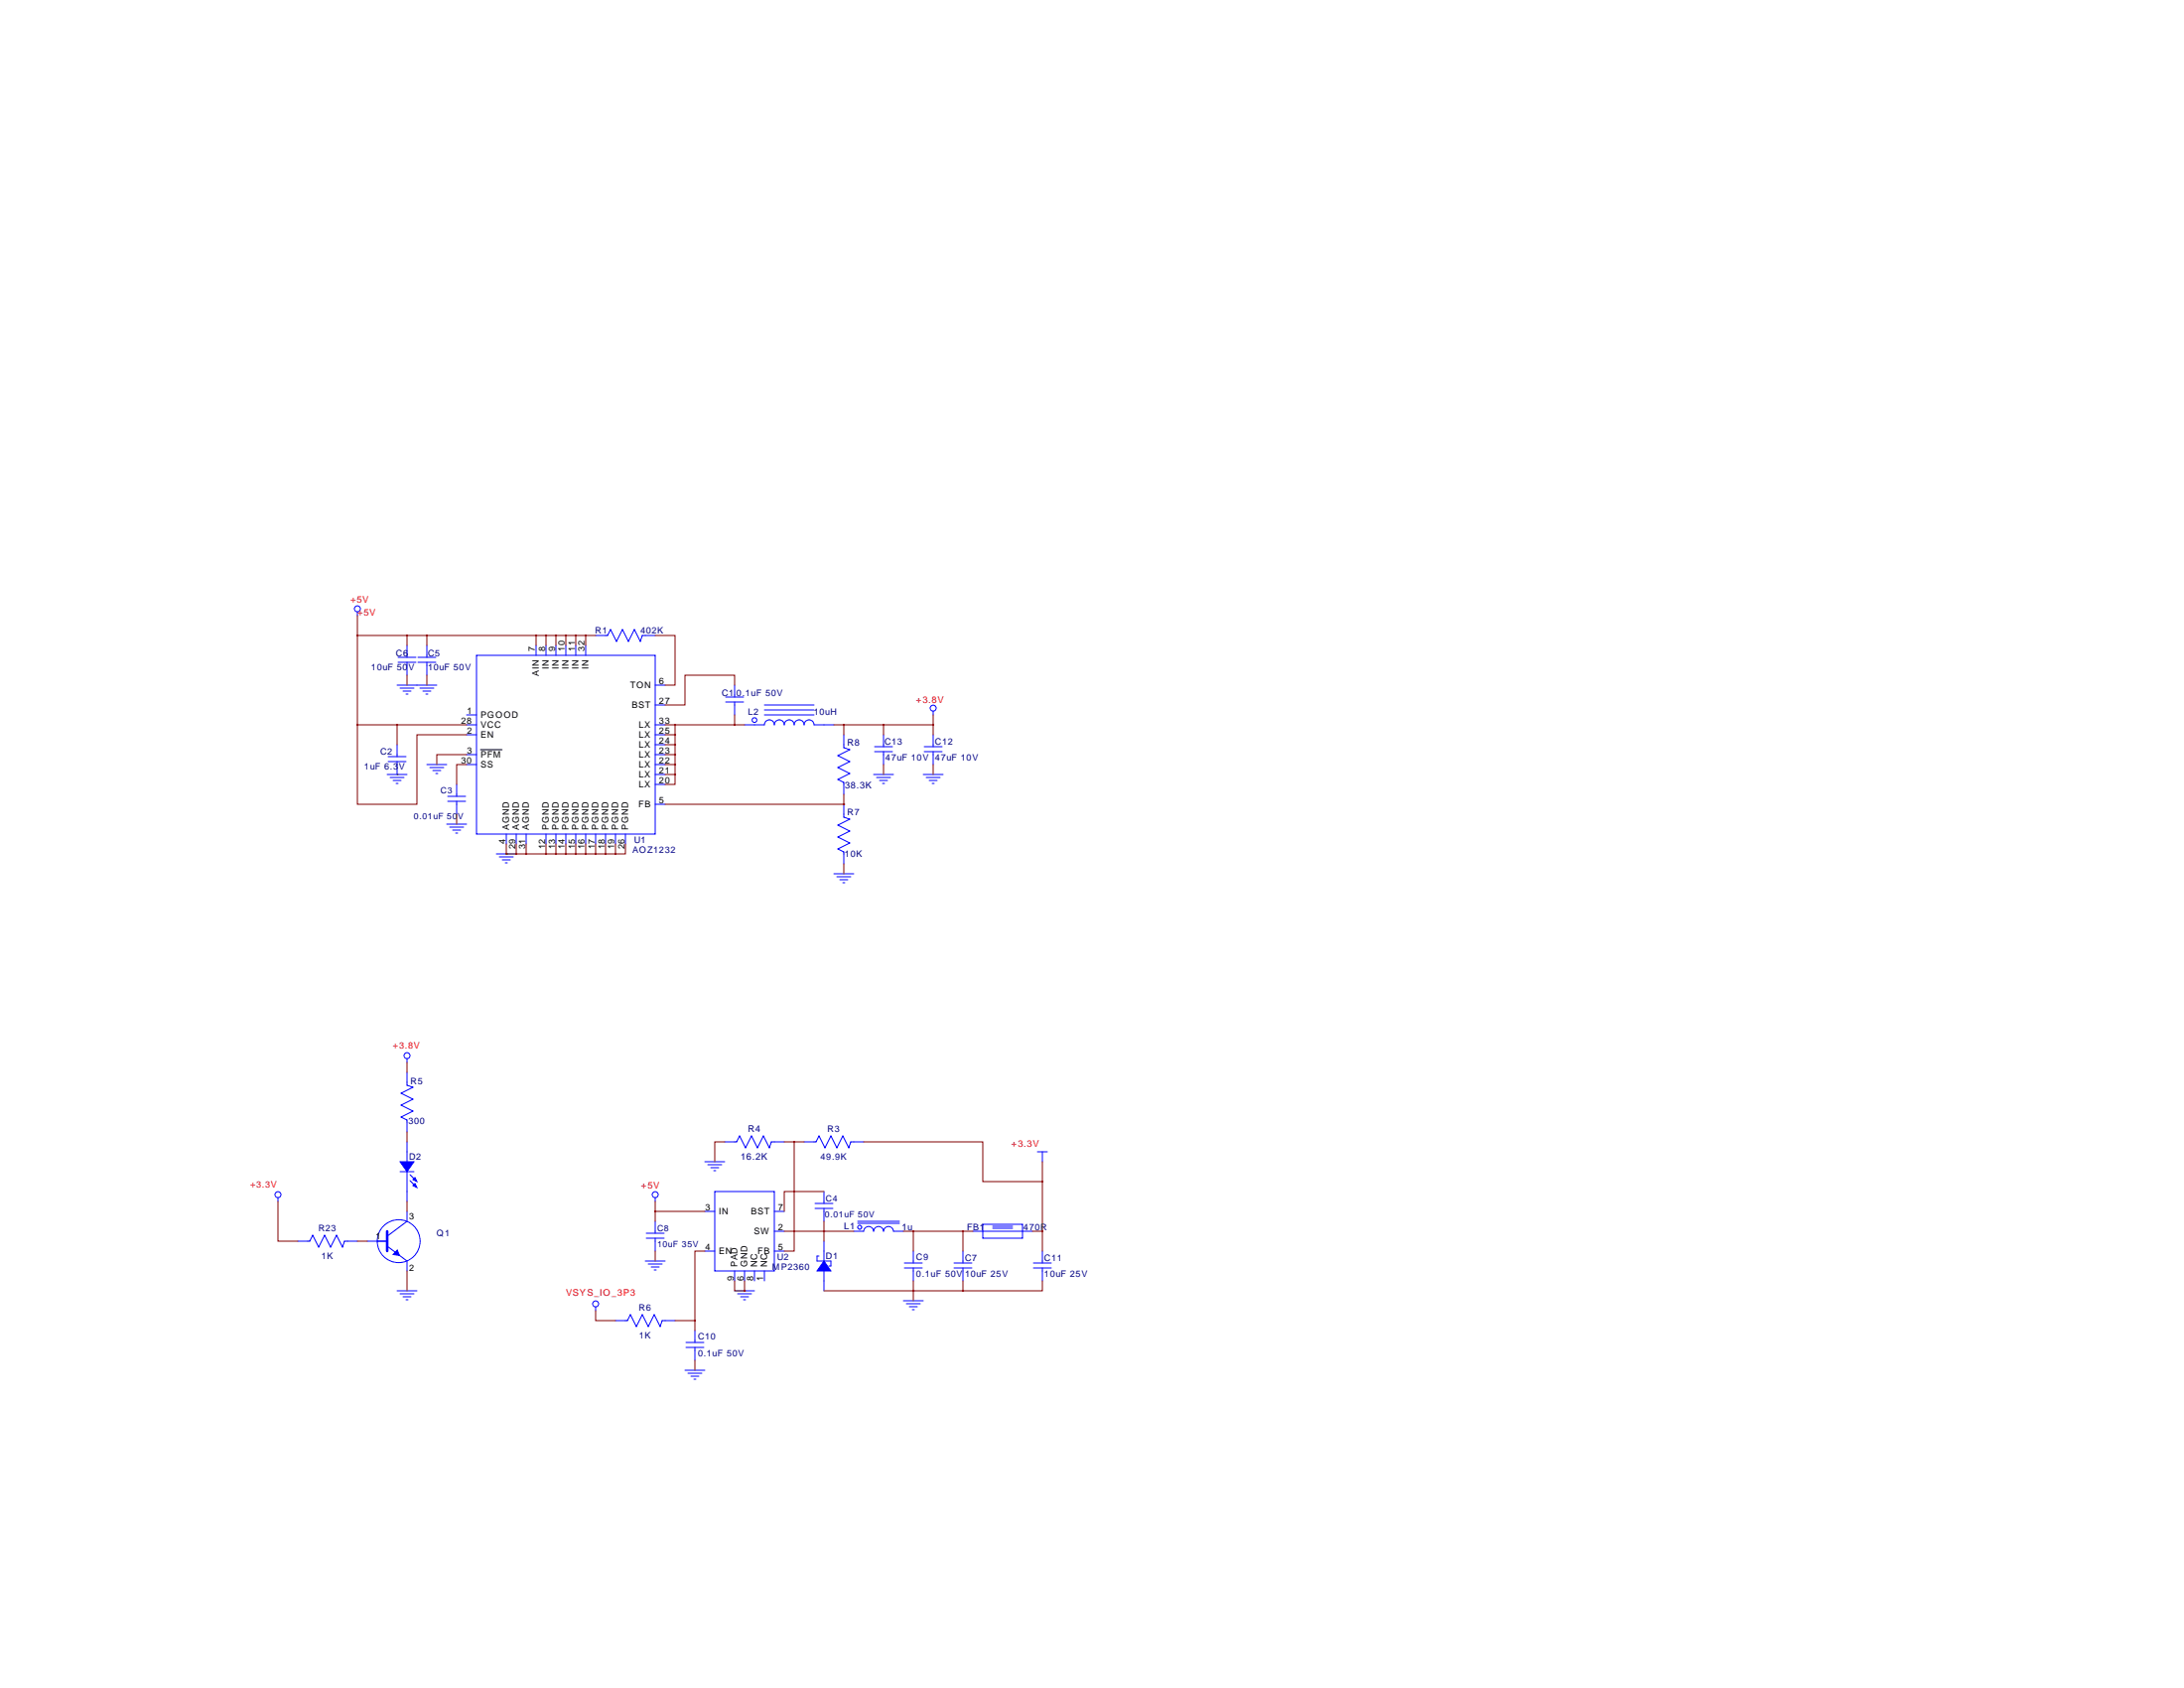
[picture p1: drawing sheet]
<svg xmlns="http://www.w3.org/2000/svg" width="559mm" height="432mm" viewBox="0 0 559 432" stroke-linecap="round" stroke-linejoin="round" font-family="sans-serif">
<g fill="none" stroke="#00f" stroke-width=".25">
<path d="M91.4 156.5v1M101.6 175.3h10.2M101.9 169.4h4.5M101.9 168.1h4.5M102.4 176h3.5M103.1 176.8h2.1M103.9 177.5h.5M104.1 165.1v3M104.1 169.4v3.3M106.9 169.4h4.6M106.9 168.1h4.6M107.4 176h3.6"/>
<path d="M108.2 176.8h2M109 177.5h.5M109.2 165.1v3M109.2 169.4v3.3M121.9 167.6h45.7v45.8h-45.7zM137.2 165.1v2.5M139.7 165.1v2.5M142.2 165.1v2.5M144.8 165.1v2.5M147.3 165.1v2.5M149.9 165.1v2.5M152.4 162.6h3l.8-1.6 1.5 3.1 1.6-3.1 1.5 3.1 1.5-3.1 1.5 3.1 .5-1.5h3.3"/>
<path d="M167.6 175.3h2.6M185.7 179.6h4.5M185.7 178.3h4.5M188 175.3v3M188 179.6v3.3M99.1 198.1h5M99.3 194.8h4.6M99.3 193.5h4.6M99.8 198.9h3.6M100.6 199.6h2M101.6 190.5v3M101.6 194.8v3.3"/>
<path d="M109.2 195.6h5.1M110 196.3h3.5M110.7 197.1h2.1M111.5 197.9h.5M119.4 182.9h2.5M119.4 188h2.5M119.4 193h2.5M119.4 195.6h2.5M119.4 185.4h2.5M167.6 188h2.6M167.6 193h2.6M167.6 198.1h2.6"/>
<path d="M167.6 195.6h2.6M167.6 190.5h2.6M167.6 180.3h2.6M167.6 185.4h2.6M190.5 185.4h5.1a1.27 1.27 0 0 1 1.2-1.3 1.27 1.27 0 0 1 1.3 1.3 1.27 1.27 0 0 1 1.3-1.3 1.27 1.27 0 0 1 1.3 1.3 1.27 1.27 0 0 1 1.2-1.3 1.27 1.27 0 0 1 1.3 1.3 1.27 1.27 0 0 1 1.3-1.3 1.27 1.27 0 0 1 1.2 1.3 1.27 1.27 0 0 1 1.3-1.3 1.27 1.27 0 0 1 1.3 1.3h5.1M195.6 182.9h12.7M195.6 180.3h12.7M195.6 181.6h12.7M215.9 188v3.3l1.5 .5-3 1.5 3 1.5-3 1.5 3 1.6-3 1.5 1.5 .8v3M223.5 198.1h5.1M223.8 192.3h4.5M223.8 191h4.5"/>
<path d="M224.3 198.9h3.5M225 199.6h2.1M226.1 188v3M226.1 192.3v3.3M236.2 198.1h5.1M236.5 192.3h4.5M236.5 191h4.5M237 198.9h3.5M237.7 199.6h2.1M238.8 181.9v1M238.8 188v3M238.8 192.3v3.3"/>
<path d="M101.3 200.4h.6M114.3 210.8h5.1M114.6 205h4.5M114.6 203.7h4.5M115.1 211.6h3.5M115.8 212.3h2.1M116.6 213.1h.5M116.8 200.7v3M116.8 205v3.3M127 218.4h5.1M127.8 219.2h3.5M128.5 220h2.1"/>
<path d="M129.5 213.4v2.5M132.1 213.4v2.5M134.6 213.4v2.5M139.7 213.4v2.5M142.2 213.4v2.5M144.8 213.4v2.5M147.3 213.4v2.5M149.9 213.4v2.5M152.4 213.4v2.5M154.9 213.4v2.5M157.5 213.4v2.5M160 213.4v2.5"/>
<path d="M167.6 205.7h2.6M167.6 200.7h2.6M215.9 205.7v3.3l1.5 .5-3 1.6 3 1.5-3 1.5 3 1.5-3 1.6 1.5 .7v3.1M225.8 200.4h.5M238.5 200.4h.5M129.3 220.7h.5M213.4 223.5h5M214.1 224.3h3.6M214.9 225h2M215.6 225.8h.6M104.1 270.8v1M104.1 274.3v3.3l1.6 .5-3.1 1.6 3.1 1.5-3.1 1.5 3.1 1.5-3.1 1.6 1.5 .7v3.1"/>
<path d="M102.4 299.7h3.5M104.1 292.1v5.1M104.1 299.7v7.6M180.3 297.2h5.1M181.1 297.9h3.6M181.9 298.7h2M182.6 299.5h.5M185.4 292.1h3.1l.7-1.5 1.6 3 1.5-3 1.5 3 1.5-3 1.5 3 .6-1.5h3.3M205.7 292.1h3.1l.7-1.5 1.6 3 1.5-3 1.5 3 1.5-3 1.6 3 .5-1.5h3.3M265.4 294.6h2.6M266.7 294.6v2.6M71.1 306.3v1"/>
<path d="M76.2 317.5h3l.8-1.5 1.5 3 1.6-3 1.5 3 1.5-3 1.5 3 .5-1.5h3.3M94 317.5h5.1M99.1 318.8l5 3.8v2.5M104.1 309.9v2.5l-5 3.8M104.9 300.5l1.5 1.5M104.9 302l1.5 1.5M165.4 316.7h4.5M165.4 315.5h4.5M167.6 306.3v1M167.6 312.4v3.1M167.6 316.7v3.3M180.3 309.9h2.6"/>
<path d="M182.9 304.8h15.2v20.3h-15.2zM198.1 315h2.6M198.1 309.9h2.6M208.5 309.1h4.6M208.5 307.8h4.6M210.8 304.8v3M210.8 309.1v3.3M210.8 317.5v5.1M218.4 315l2.6-.1a1.27 1.27 0 0 1 1.3-1.2 1.27 1.27 0 0 1 1.2 1.3 1.27 1.27 0 0 1 1.3-1.3 1.27 1.27 0 0 1 1.3 1.3 1.27 1.27 0 0 1 1.2-1.3 1.27 1.27 0 0 1 1.3 1.3h2.5M219.5 312.9h10.6M219.5 312.4h10.6M248.9 315h15.3"/>
<path d="M251.5 313.2h10.1v3.5h-10.1zM254 314.2h5.1M254 313.7h5.1M101.6 330.2h5.1M102.4 331h3.5M103.1 331.7h2.1M103.9 332.5h.5M152.4 334.3v1M157.5 337.8h3l.8-1.5 1.5 3 1.5-3 1.6 3 1.5-3 1.5 3 .5-1.5h3.3M165.1 322.6h5.1M165.9 323.3h3.5M166.6 324.1h2.1"/>
<path d="M167.4 324.9h.5M180.3 320h2.6M188 325.1v2.6M188 330.2h5M188.7 331h3.6M189.5 331.7h2M190.2 332.5h.6M190.5 325.1v2.6M193 325.1v2.6M195.6 325.1v2.6M198.1 320h2.6M209.5 321.3h-.5v1.3h3.6v1.2h-.5"/>
<path d="M210.8 325.1v5.1M231.1 332.7h5.1M231.4 324.4h4.6M231.4 323.1h4.6M231.9 333.5h3.6M232.7 334.3h2M233.4 335h.5M233.7 320v3.1M233.7 324.4v3.3M244.1 324.4h4.6M244.1 323.1h4.6M246.4 320v3.1"/>
<path d="M246.4 324.4v3.3M264.4 324.4h4.6M264.4 323.1h4.6M266.7 320v3.1M266.7 324.4v3.3M175.3 350.5h5M175.5 344.7h4.6M175.5 343.4h4.6M176 351.3h3.6M176.8 352h2M177.5 352.8h.6M177.8 340.4v3"/>
<path d="M177.8 344.7v3.3"/>
<circle cx="91.4" cy="155.8" r=".76"/>
<circle cx="193" cy="184.2" r=".61"/>
<circle cx="238.8" cy="181.2" r=".76"/>
<circle cx="104.1" cy="270.1" r=".76"/>
<circle cx="71.1" cy="305.6" r=".76"/>
<circle cx="102" cy="317.5" r="5.5"/>
<circle cx="167.6" cy="305.6" r=".76"/>
<circle cx="220" cy="313.9" r=".51"/>
<circle cx="152.4" cy="333.6" r=".76"/>
</g>
<g fill="#00f" stroke="#00f" stroke-width=".25">
<path d="M102.4 297.2h3.5l-1.8 2.5z"/>
<path d="M106.2 302.8l.5 1-1-.5z"/>
<path d="M105.7 301.8l.5-.6 .5 1.1z"/>
<path d="M101.7 319.8l.5 1.4-1.6-.3z"/>
<path d="M210.8 322.6l1.8 2.5h-3.6z"/>
</g>
<path d="M99.1 315v5" fill="none" stroke="#00f" stroke-width=".63"/>
<path d="M122.9 191.8h5.6" fill="none" stroke="#000" stroke-width=".25"/>
<g fill="none" stroke="#800000" stroke-width=".25">
<path d="M91.4 157.5v27.9M91.4 162.6h61M104.1 162.6v2.5M104.1 172.7v2.6M109.2 162.6v2.5M109.2 172.7v2.6M137.2 162.6v2.5M139.7 162.6v2.5M142.2 162.6v2.5M144.8 162.6v2.5M147.3 162.6v2.5M149.9 162.6v2.5"/>
<path d="M167.6 162.6h5.1v12.7h-2.5M188 175.3v-2.6h-12.7v7.6h-5.1M91.4 185.4v20.3h15.3v-17.7h12.7M91.4 185.4h28M101.6 198.1h.1M101.6 185.4v5.1M119.4 193h-7.6v2.6M119.4 195.6h-2.6v5.1M170.2 185.4h20.3M170.2 198.1h2.5M170.2 195.6h2.5M170.2 193h2.5"/>
<path d="M170.2 190.5h2.5M170.2 188h2.5M172.7 198.1v2.6h-2.5M172.7 185.4v12.7M188 182.9v2.5M213.4 185.4h25.4M215.9 185.4v2.6M226.1 185.4v2.6M226.1 195.6v2.5M238.8 182.9v5.1M238.8 195.6v2.5M116.8 208.3v2.5"/>
<path d="M129.5 218.4h.1M129.5 215.9v2.5M129.5 218.4h28M132.1 215.9v2.5M134.6 215.9v2.5M139.7 215.9v2.5M142.2 215.9v2.5M144.8 215.9v2.5M147.3 215.9v2.5M149.9 215.9v2.5M152.4 215.9v2.5M154.9 215.9v2.5"/>
<path d="M157.5 215.9v2.5M160 215.9v2.5h-2.5M170.2 205.7h45.7M215.9 205.7h.1M215.9 203.2v2.5M215.9 221v2.5M104.1 271.8v2.5M104.1 289.6v2.5M185.4 292.1h-2.5v5.1M200.7 292.1h5M203.2 292.1v27.9h-2.5M221 292.1h30.5v10.2h15.2"/>
<path d="M266.7 297.2v22.8M71.1 307.3v10.2h5.1M91.4 317.5h2.6M104.1 307.3v2.6M167.6 309.9h12.7M167.6 307.3v5.1M200.7 315h17.7M210.8 315h.1M210.8 304.8h-10.1v5.1M210.8 312.4v5.1M231.1 315h17.8M233.7 315v5"/>
<path d="M246.4 315v5M264.2 315h2.5M104.1 325.1v5.1M152.4 335.3v2.5h5.1M167.6 320v2.6M172.7 337.8h5.1M177.8 337.8v2.6M180.3 320h-2.5v17.8M188 327.7v2.5h2.5M190.5 330.2h.1M190.5 327.7v2.5M210.8 330.2h35.6"/>
<path d="M233.7 330.2h.1M233.7 327.7v5M246.4 327.7v2.5M266.7 327.7v2.5h-20.3M177.8 348v2.5"/>
</g>
<path d="M167.6 309.9a.05 .05 0 0 0 .1 0 .05 .05 0 0 0-.1 0zM154.9 218.4a.05 .05 0 0 0 .1 0 .05 .05 0 0 0-.1 0zM149.8 218.4a.05 .05 0 0 0 .1 0 .05 .05 0 0 0-.1 0zM142.2 218.4a.05 .05 0 0 0 .1 0 .05 .05 0 0 0-.1 0zM137.1 162.6a.05 .05 0 0 0 .1 0 .05 .05 0 0 0-.1 0zM142.2 162.6a.05 .05 0 0 0 .1 0 .05 .05 0 0 0-.1 0zM187.9 185.4a.05 .05 0 0 0 .1 0 .05 .05 0 0 0-.1 0zM226 185.4a.05 .05 0 0 0 .1 0 .05 .05 0 0 0-.1 0zM104.1 162.6a.05 .05 0 0 0 .1 0 .05 .05 0 0 0-.1 0zM129.5 218.4a.05 .05 0 0 0 .1 0 .05 .05 0 0 0-.1 0zM149.8 162.6a.05 .05 0 0 0 .1 0 .05 .05 0 0 0-.1 0zM91.4 162.6a.05 .05 0 0 0 .1 0 .05 .05 0 0 0-.1 0zM238.7 185.4a.05 .05 0 0 0 .1 0 .05 .05 0 0 0-.1 0zM91.4 185.4a.05 .05 0 0 0 .1 0 .05 .05 0 0 0-.1 0z" fill="#800000" stroke="#800000" stroke-width=".51"/>
<g font-size="2.4" fill="#f00">
<text x="89.7" y="154.2">+5V</text>
<text x="91.4" y="157.5">+5V</text>
<text x="234.4" y="179.8">+3.8V</text>
<text x="258.8" y="293.4">+3.3V</text>
<text x="164.1" y="304">+5V</text>
<text x="144.8" y="331.5">VSYS_IO_3P3</text>
</g>
<g font-size="2.4" fill="#000080">
<text x="216.8" y="190.7">R8</text>
<text x="216.2" y="201.7">38.3K</text>
<text x="191.4" y="289.6">R4</text>
<text x="189.5" y="296.6">16.2K</text>
<text x="216" y="314.5">L1</text>
<text x="230.7" y="314.7">1u</text>
</g>
<g font-size="2.3" fill="#000080">
<text x="163.9" y="161.9">402K</text>
<text x="101.3" y="167.9">C6</text>
<text x="109.5" y="167.9">C5</text>
<text x="152.3" y="162.1">R1</text>
<text x="95" y="171.5">10uF 50V</text>
<text x="109.5" y="171.5">10uF 50V</text>
<text x="184.7" y="178.1">C1</text>
<text x="188.5" y="178.1">0.1uF 50V</text>
<text x="191.4" y="182.8">L2</text>
<text x="208.2" y="182.8">10uH</text>
<text x="226.3" y="190.5">C13</text>
<text x="239.3" y="190.5">C12</text>
<text x="93.2" y="196.8">1uF 6.3V</text>
<text x="97.3" y="193">C2</text>
<text x="226.6" y="194.6">47uF 10V</text>
<text x="239.3" y="194.6">47uF 10V</text>
<text x="216.8" y="208.4">R7</text>
<text x="162.3" y="215.6">U1</text>
<text x="161.8" y="218.1">AOZ1232</text>
<text x="216.2" y="219.2">10K</text>
<text x="105.1" y="277.3">R5</text>
<text x="104.5" y="287.5">300</text>
<text x="211.7" y="289.6">R3</text>
<text x="104.6" y="296.7">D2</text>
<text x="210" y="296.6">49.9K</text>
<text x="81.5" y="315">R23</text>
<text x="111.8" y="316.2">Q1</text>
<text x="247.4" y="314.7">FB1</text>
<text x="261.9" y="314.7">470R</text>
<text x="82.2" y="322">1K</text>
<text x="198.8" y="322.3">U2</text>
<text x="211.3" y="322">D1</text>
<text x="234.4" y="322.3">C9</text>
<text x="246.9" y="322.6">C7</text>
<text x="267.2" y="322.6">C11</text>
<text x="197.6" y="324.8">MP2360</text>
<text x="234.4" y="326.6">0.1uF 50V</text>
<text x="246.9" y="326.6">10uF 25V</text>
<text x="267.2" y="326.6">10uF 25V</text>
<text x="163.5" y="335.3">R6</text>
<text x="163.5" y="342.3">1K</text>
<text x="178.6" y="342.6">C10</text>
<text x="178.6" y="347">0.1uF 50V</text>
</g>
<g font-size="2.3">
<text x="136.9" y="166.6" transform="rotate(-90 136.9 166.6)">7</text>
<text x="139.4" y="166.6" transform="rotate(-90 139.4 166.6)">8</text>
<text x="142" y="166.6" transform="rotate(-90 142 166.6)">9</text>
<text x="144.5" y="166.6" transform="rotate(-90 144.5 166.6)">10</text>
<text x="147.1" y="166.6" transform="rotate(-90 147.1 166.6)">11</text>
<text x="149.6" y="166.6" transform="rotate(-90 149.6 166.6)">32</text>
<text x="137.9" y="172.9" transform="rotate(-90 137.9 172.9)">AIN</text>
<text x="140.4" y="171.1" transform="rotate(-90 140.4 171.1)">IN</text>
<text x="142.9" y="171.1" transform="rotate(-90 142.9 171.1)">IN</text>
<text x="145.5" y="171.1" transform="rotate(-90 145.5 171.1)">IN</text>
<text x="148" y="171.1" transform="rotate(-90 148 171.1)">IN</text>
<text x="150.6" y="171.1" transform="rotate(-90 150.6 171.1)">IN</text>
<text x="161.2" y="176">TON</text>
<text x="168.7" y="175">6</text>
<text x="118" y="185.2">28</text>
<text x="119.5" y="182.6">1</text>
<text x="122.9" y="183.6">PGOOD</text>
<text x="161.6" y="181">BST</text>
<text x="168.7" y="180.1">27</text>
<text x="168.7" y="185.2">33</text>
<text x="119.5" y="187.7">2</text>
<text x="122.9" y="188.7">EN</text>
<text x="122.9" y="186.1">VCC</text>
<text x="163.5" y="191.2">LX</text>
<text x="163.5" y="188.7">LX</text>
<text x="163.5" y="186.1">LX</text>
<text x="168.7" y="190.2">24</text>
<text x="168.7" y="187.7">25</text>
<text x="118" y="195.3">30</text>
<text x="119.5" y="192.8">3</text>
<text x="122.9" y="193.7">PFM</text>
<text x="122.9" y="196.3">SS</text>
<text x="163.5" y="196.3">LX</text>
<text x="163.5" y="193.7">LX</text>
<text x="168.7" y="197.9">21</text>
<text x="168.7" y="195.3">22</text>
<text x="168.7" y="192.8">23</text>
<text x="163.5" y="201.4">LX</text>
<text x="163.5" y="198.8">LX</text>
<text x="168.7" y="200.4">20</text>
<text x="163.4" y="206.4">FB</text>
<text x="168.7" y="205.5">5</text>
<text x="129.3" y="215.8" transform="rotate(-90 129.3 215.8)">4</text>
<text x="130.2" y="212.3" transform="rotate(-90 130.2 212.3)">AGND</text>
<text x="132.8" y="212.3" transform="rotate(-90 132.8 212.3)">AGND</text>
<text x="135.3" y="212.3" transform="rotate(-90 135.3 212.3)">AGND</text>
<text x="140.4" y="212.3" transform="rotate(-90 140.4 212.3)">PGND</text>
<text x="142.9" y="212.3" transform="rotate(-90 142.9 212.3)">PGND</text>
<text x="145.5" y="212.3" transform="rotate(-90 145.5 212.3)">PGND</text>
<text x="148" y="212.3" transform="rotate(-90 148 212.3)">PGND</text>
<text x="150.6" y="212.3" transform="rotate(-90 150.6 212.3)">PGND</text>
<text x="153.1" y="212.3" transform="rotate(-90 153.1 212.3)">PGND</text>
<text x="155.6" y="212.3" transform="rotate(-90 155.6 212.3)">PGND</text>
<text x="158.2" y="212.3" transform="rotate(-90 158.2 212.3)">PGND</text>
<text x="160.7" y="212.3" transform="rotate(-90 160.7 212.3)">PGND</text>
<text x="131.8" y="217.3" transform="rotate(-90 131.8 217.3)">29</text>
<text x="134.4" y="217.3" transform="rotate(-90 134.4 217.3)">31</text>
<text x="139.4" y="217.3" transform="rotate(-90 139.4 217.3)">12</text>
<text x="142" y="217.3" transform="rotate(-90 142 217.3)">13</text>
<text x="144.5" y="217.3" transform="rotate(-90 144.5 217.3)">14</text>
<text x="147.1" y="217.3" transform="rotate(-90 147.1 217.3)">15</text>
<text x="149.6" y="217.3" transform="rotate(-90 149.6 217.3)">16</text>
<text x="152.1" y="217.3" transform="rotate(-90 152.1 217.3)">17</text>
<text x="154.7" y="217.3" transform="rotate(-90 154.7 217.3)">18</text>
<text x="157.2" y="217.3" transform="rotate(-90 157.2 217.3)">19</text>
<text x="159.8" y="217.3" transform="rotate(-90 159.8 217.3)">26</text>
<text x="104.6" y="311.9">3</text>
<text x="180.4" y="309.6">3</text>
<text x="183.9" y="310.6">IN</text>
<text x="192.1" y="310.6">BST</text>
<text x="199.1" y="309.6">7</text>
<text x="96.1" y="317">1</text>
<text x="192.9" y="315.7">SW</text>
<text x="199.1" y="314.7">2</text>
<text x="180.4" y="319.8">4</text>
<text x="183.9" y="320.7">EN</text>
<text x="193.9" y="320.7">FB</text>
<text x="199.1" y="319.8">5</text>
<text x="104.6" y="325">2</text>
<text x="187.7" y="327.6" transform="rotate(-90 187.7 327.6)">9</text>
<text x="188.7" y="324.1" transform="rotate(-90 188.7 324.1)">PAD</text>
<text x="190.2" y="327.6" transform="rotate(-90 190.2 327.6)">6</text>
<text x="191.2" y="324.1" transform="rotate(-90 191.2 324.1)">GND</text>
<text x="192.8" y="327.6" transform="rotate(-90 192.8 327.6)">8</text>
<text x="193.7" y="324.1" transform="rotate(-90 193.7 324.1)">NC</text>
<text x="195.3" y="327.6" transform="rotate(-90 195.3 327.6)">1</text>
<text x="196.3" y="324.1" transform="rotate(-90 196.3 324.1)">NC</text>
</g>
<g font-size="2.3" fill="#f00">
<text x="100.6" y="268.2">+3.8V</text>
<text x="64" y="303.8">+3.3V</text>
</g>
<g font-size="2.2" fill="#000080">
<text x="112.8" y="202.9">C3</text>
<text x="105.9" y="209.5">0.01uF 50V</text>
<text x="211.1" y="311.4">0.01uF 50V</text>
<text x="211.3" y="307.3">C4</text>
<text x="168.1" y="315">C8</text>
<text x="168.1" y="319">10uF 35V</text>
</g>
</svg>
